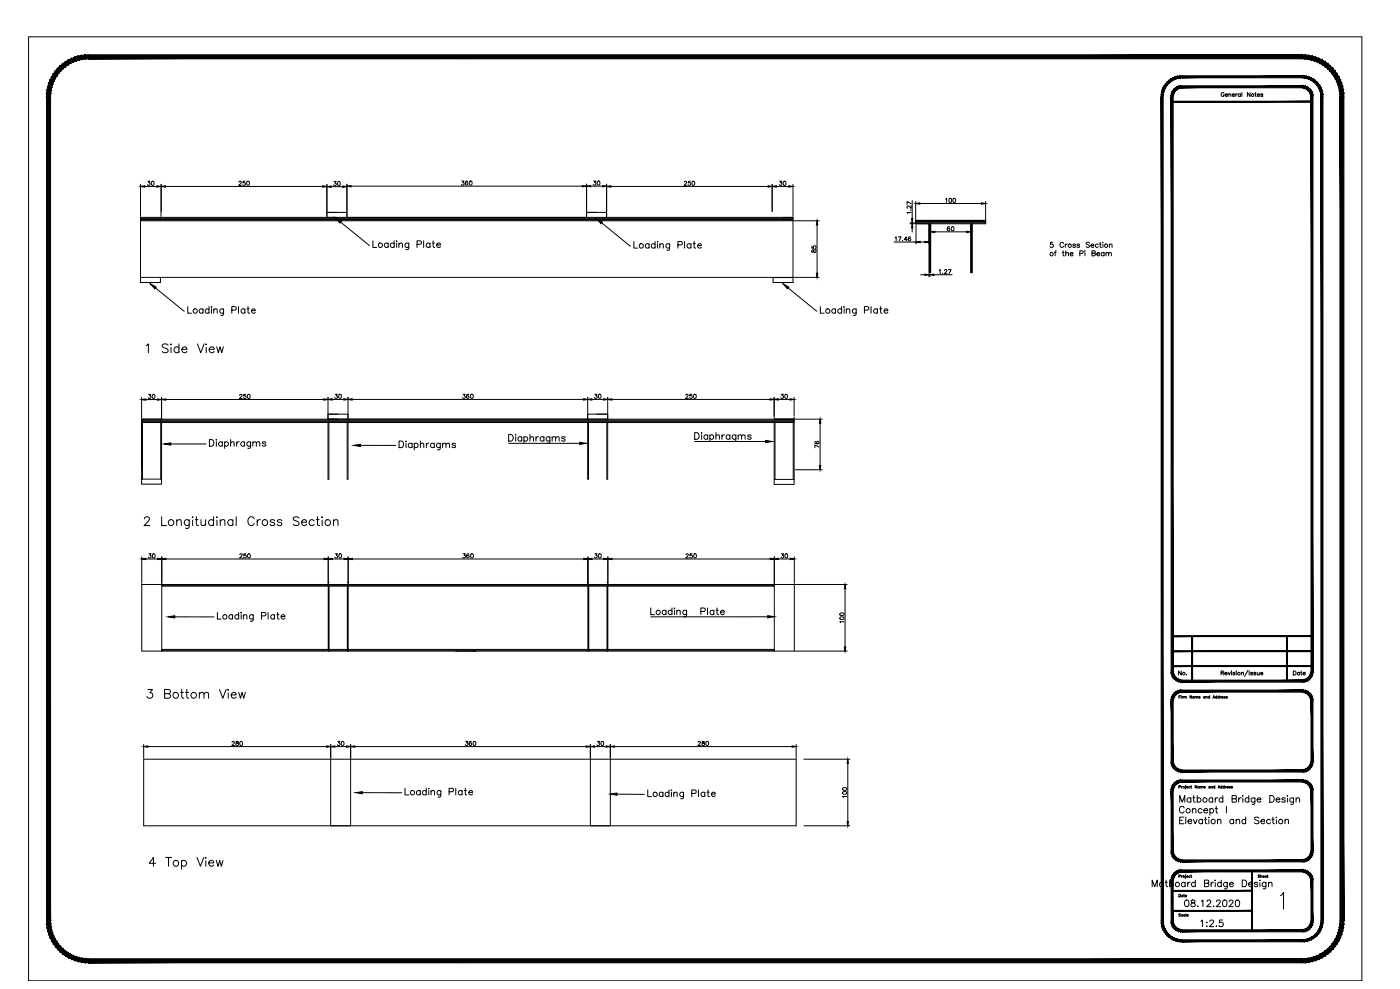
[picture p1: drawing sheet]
<svg xmlns="http://www.w3.org/2000/svg" width="841mm" height="594mm" viewBox="0 0 841 594" stroke-linecap="round" stroke-linejoin="round" font-family="sans-serif">
<!-- layer: Title Block -->
<g fill="#000" stroke="#000" stroke-width=".6">
<path d="M51 33h2v2zM51 33v2h2zM49 33h2v2zM49 33v3l2-1zM47 34l2-1v3zM47 34l1 2h1zM45 34h2l1 2zM45 34l1 3 2-1zM43 35l2-1 1 3zM43 35l1 2h2zM41 36l2-1 1 2zM41 36l1 2 2-1zM39 37l2-1 1 2zM39 37l2 2 1-1zM38 38l1-1 2 2zM38 38l1 2 2-1zM36 40l2-2 1 2zM36 40l2 1 1-1zM36 40l2 1h-3zM35 41l1 2 2-2zM35 41l1 2h-3zM33 43l2 1 1-1zM33 43l2 1h-3zM32 44l2 2 1-2zM32 44l2 2h-3zM31 46l2 1 1-1zM31 46l2 1-3 1zM30 48l2 1 1-2zM30 48l2 1-3 1zM29 50l3 1v-2zM29 50l3 1-3 1zM29 52l2 1 1-2zM29 52l2 1-3 1zM28 54h3v-1zM28 54h3l-3 2zM28 56h2l1-2zM28 56h2l-2 2zM28 58h2v-2z"/>
<path d="M53 35h729v-2zM53 33h729l-729 2z"/>
<path d="M28 58l2 495v-495zM28 58l2 495h-2z"/>
<path d="M698 58l1 495v-495zM698 58l1 495h-1z"/>
<path d="M704 58l1 345v-345zM704 58l1 345h-1z"/>
<path d="M709 52h1v1zM709 52v1h1zM708 52h1v1zM708 52v1h1zM707 52h1v1zM707 52l1 1zM706 53l1-1 1 1zM706 53l1 1 1-1zM705 53h1l1 1zM705 53l1 1h1zM705 53l1 1h-1zM705 54l1 1v-1zM705 54l1 1h-2zM704 55l1 1 1-1zM704 55l1 1h-1zM704 56h1zM704 56h1l-1 1zM704 57h1v-1zM704 57h1l-1 1zM704 58h1v-1z"/>
<path d="M709 46h1v1zM709 46v1h1zM707 46h2v1zM707 46l1 1h1zM706 46h1l1 1zM706 46v1h2zM705 47l1-1v1zM705 47v1l1-1zM703 47h2v1zM703 47l1 1h1zM702 48l1-1 1 1zM702 48l1 1 1-1zM701 49l1-1 1 1zM701 49l1 1 1-1zM701 49l1 1h-2zM700 50l1 1 1-1zM700 50l1 1h-2zM699 51l1 1 1-1zM699 51l1 1-1 1zM699 53h1v-1zM699 53h1l-2 1zM698 54h1l1-1zM698 54h1l-1 1zM698 55l1 1v-2zM698 55l1 1-1 1zM698 57h1v-1zM698 57h1l-1 1zM699 57l-1 1h1z"/>
<path d="M710 53h72v-1zM710 52h72l-72 1z"/>
<path d="M710 47h72v-1zM710 46h72l-72 1z"/>
<path d="M788 58l1-1v1zM787 57l1 1 1-1zM788 56l1 1h-2zM787 56v1l1-1zM788 55v1h-1zM787 56l1-1zM787 54l1 1-1 1zM786 55l1 1v-2zM787 53v1l-1 1zM787 53l-1 1v1zM786 53h1l-1 1zM786 53l-1 1h1zM785 52l1 1-1 1zM785 52v1v1zM784 52h1v1zM784 52v1h1zM783 52h1v1zM783 52v1h1zM782 52h1v1zM782 52v1h1z"/>
<path d="M795 57v1h-1zM793 57l1 1 1-1zM794 55l1 2h-2zM793 56v1l1-2zM794 54v1l-1 1zM793 54v2l1-2zM793 53l1 1h-1zM792 53l1 1v-1zM793 51v2h-1zM792 52v1l1-2zM792 50l1 1-1 1zM791 51l1 1v-2zM791 49l1 1-1 1zM791 49l-1 1 1 1zM790 48l1 1-1 1zM790 48l-1 1 1 1zM789 47l1 1-1 1zM789 47l-1 1 1 1zM788 47h1l-1 1zM788 47l-1 1h1zM786 46l2 1-1 1zM786 46v1l1 1zM785 46h1v1zM785 46v1h1zM784 46h1v1zM784 46l-1 1h2zM782 46h2l-1 1zM782 46v1h1z"/>
<path d="M805 58l2-2v2zM805 56v2l2-2zM807 54v2h-2zM805 54v2l2-2zM807 52v2h-2zM804 53l1 1 2-2zM806 50l1 2-3 1zM804 51v2l2-3zM805 48l1 2-2 1zM803 49l1 2 1-3zM804 46l1 2-2 1zM802 47l1 2 1-3zM803 44l1 2-2 1zM801 46l1 1 1-3zM802 43l1 1-2 2zM800 44l1 2 1-3zM801 41l1 2-2 1zM799 43l1 1 1-3zM799 40l2 1-2 2zM799 40l-1 1 1 2zM798 38l1 2-1 1zM798 38l-2 2 2 1zM796 37l2 1-2 2zM796 37l-1 2 1 1zM794 36l2 1-1 2zM794 36l-1 2 2 1zM792 35l2 1-1 2zM792 35l-1 2 2 1zM790 34l2 1-1 2zM790 34v3h1zM788 34h2v3zM788 34v2l2 1zM786 33l2 1v2zM786 33v3h2zM784 33h2v3zM784 33v2l2 1zM782 33h2v2zM782 33v2h2z"/>
<path d="M704 61h84zM704 61h84z"/>
<path d="M704 400h84zM704 400h84z"/>
<path d="M704 391h84zM704 391h84z"/>
<path d="M704 382h84zM704 382h84z"/>
<path d="M704 403h1l-1 1zM704 404h1v-1zM704 404h1l-1 1zM705 404l-1 1h1zM704 405h1l-1 1zM705 405l-1 1h1zM704 406h1v1zM705 406v1l1-1zM705 407l1-1-1 2zM706 406l-1 2 1-1zM705 408l1-1v1zM706 407v1l1-1zM707 407v2l-1-1zM707 407v2l1-1zM708 408v1h-1zM708 408v1v-1zM708 408l1 2-1-1zM708 408l1 2v-2zM709 408l1 2h-1zM709 408l1 2v-1z"/>
<path d="M710 409v1l72-1zM710 410l72-1v1z"/>
<path d="M709 415h1v1zM709 415v1h1zM708 415h1v1zM708 415v1h1zM707 415h1v1zM707 415l1 1zM706 416l1-1 1 1zM706 416l1 1 1-1zM705 416h1l1 1zM705 416l1 1h1zM705 416l1 1h-1zM705 417l1 1v-1zM705 417l1 1h-2zM704 418l1 1 1-1zM704 418l1 1h-1zM704 419h1zM704 419h1l-1 1zM704 420h1v-1zM704 420h1l-1 1zM704 421h1v-1z"/>
<path d="M716 382v27zM716 382v27z"/>
<path d="M773 382v27zM773 382v27z"/>
<path d="M782 409l1 1h-1zM782 409l1 1v-2zM783 408l1 1-1 1zM783 408l1 1v-1zM784 408l1 1h-1zM784 408l1 1v-1zM785 408h1l-1 1zM785 408h1l-1-1zM785 407l2 1h-1zM785 407l2 1-1-1zM786 407h1v1zM786 406v1h1zM786 406h2l-1 1zM787 406h-1h2zM787 406l1-1v1zM787 405v1l1-1zM787 405l2-1-1 1zM787 404v1l2-1zM787 404l2-1v1zM788 403l-1 1 2-1z"/>
<path d="M710 416h72v-1zM710 415h72l-72 1z"/>
<path d="M788 58v345h1zM788 58h1v345z"/>
<path d="M704 421l1 36v-36zM704 421l1 36h-1z"/>
<path d="M788 421l1-1v1zM787 420l1 1 1-1zM788 419l1 1h-2zM787 419v1l1-1zM788 418v1h-1zM787 419l1-1zM787 417l1 1-1 1zM786 418l1 1v-2zM787 416v1l-1 1zM787 416l-1 1v1zM786 416h1l-1 1zM786 416l-1 1h1zM785 415l1 1-1 1zM785 415v1v1zM784 415h1v1zM784 415v1h1zM783 415h1v1zM783 415v1h1zM782 415h1v1zM782 415v1h1z"/>
<path d="M704 457h1l-1 1zM704 458h1v-1zM704 458h1l-1 1zM705 458l-1 1h1zM704 459h1l-1 1zM705 459l-1 1h1zM704 460h1v1zM705 460v1l1-1zM705 461l1-1-1 2zM706 460l-1 2 1-1zM705 462l1-1v1zM706 461v1h1zM707 462v1l-1-1zM707 462v1l1-1zM708 462v1h-1zM708 462v1v-1zM708 462l1 2-1-1zM708 462l1 2v-2zM709 462l1 2h-1zM709 462l1 2v-1z"/>
<path d="M788 421v36h1zM788 421h1v36z"/>
<path d="M704 475l1 36v-36zM704 475l1 36h-1z"/>
<path d="M710 463v1l72-1zM710 464l72-1v1z"/>
<path d="M709 469h1v1zM709 469v1h1zM708 469h1v1zM708 469v1h1zM707 469h1v1zM707 469l1 1zM706 470l1-1 1 1zM706 470l1 1 1-1zM705 470h1l1 1zM705 470l1 1h1zM705 470l1 1h-1zM705 471l1 1v-1zM705 471l1 1h-2zM704 472l1 1 1-1zM704 472l1 1h-1zM704 473h1zM704 473h1l-1 1zM704 474h1v-1zM704 474h1l-1 1zM704 475h1v-1z"/>
<path d="M782 463l1 1h-1zM782 463l1 1v-2zM783 462l1 1-1 1zM783 462l1 1v-1zM784 462l1 1h-1zM784 462l1 1v-1zM785 462h1l-1 1zM785 462h1h-1zM785 462h2h-1zM785 462h2l-1-1zM786 461h1v1zM786 460v1h1zM786 460h2l-1 1zM787 460h-1h2zM787 460l1-1v1zM787 459v1l1-1zM787 459l2-1-1 1zM787 458v1l2-1zM787 458l2-1v1zM788 457l-1 1 2-1z"/>
<path d="M710 470h72v-1zM710 469h72l-72 1z"/>
<path d="M788 475l1-1v1zM787 474l1 1 1-1zM788 473l1 1h-2zM787 473v1l1-1zM788 472v1h-1zM787 473l1-1zM787 471l1 1-1 1zM786 472l1 1v-2zM787 470v1l-1 1zM787 470l-1 1v1zM786 470h1l-1 1zM786 470l-1 1h1zM785 469l1 1-1 1zM785 469v1v1zM784 469h1v1zM784 469v1h1zM783 469h1v1zM783 469v1h1zM782 469h1v1zM782 469v1h1z"/>
<path d="M704 511h1l-1 1zM704 512h1v-1zM704 512h1l-1 1zM705 512l-1 1h1zM704 513h1l-1 1zM705 513l-1 1h1zM704 514h1v1zM705 514v1l1-1zM705 515l1-1-1 2zM706 514l-1 2 1-1zM705 516l1-1v1zM706 515v1l1-1zM707 515v2l-1-1zM707 515v2l1-1zM708 516v1h-1zM708 516v1v-1zM708 516l1 2-1-1zM708 516l1 2v-2zM709 516l1 2h-1zM709 516l1 2v-1z"/>
<path d="M710 517v1l72-1zM710 518l72-1v1z"/>
<path d="M782 517l1 1h-1zM782 517l1 1v-2zM783 516l1 1-1 1zM783 516l1 1v-1zM784 516l1 1h-1zM784 516l1 1v-1zM785 516h1l-1 1zM785 516h1l-1-1zM785 515l2 1h-1zM785 515l2 1-1-1zM786 515h1v1zM786 514v1h1zM786 514h2l-1 1zM787 514h-1h2zM787 514l1-1v1zM787 513v1l1-1zM787 513l2-1-1 1zM787 512v1l2-1zM787 512l2-1v1zM788 511l-1 1 2-1z"/>
<path d="M788 475v36h1zM788 475h1v36z"/>
<path d="M704 535h48zM704 535h48z"/>
<path d="M704 529l1 24v-24zM704 529l1 24h-1z"/>
<path d="M709 523h1v1zM709 523v1h1zM708 523h1v1zM708 523v1h1zM707 523h1v1zM707 523l1 1zM706 524l1-1 1 1zM706 524l1 1 1-1zM705 524h1l1 1zM705 524l1 1h1zM705 524l1 1h-1zM705 525l1 1v-1zM705 525l1 1h-2zM704 526l1 1 1-1zM704 526l1 1h-1zM704 527h1zM704 527h1l-1 1zM704 528h1v-1zM704 528h1l-1 1zM704 529h1v-1z"/>
<path d="M710 524h72v-1zM710 523h72l-72 1z"/>
<path d="M788 529l1-1v1zM787 528l1 1 1-1zM788 527l1 1h-2zM787 527v1l1-1zM788 526v1h-1zM787 527l1-1zM787 525l1 1-1 1zM786 526l1 1v-2zM787 524v1l-1 1zM787 524l-1 1v1zM786 524h1l-1 1zM786 524l-1 1h1zM785 523l1 1-1 1zM785 523v1v1zM784 523h1v1zM784 523v1h1zM783 523h1v1zM783 523v1h1zM782 523h1v1zM782 523v1h1z"/>
<path d="M28 553h2l-2 2zM28 555h2v-2zM28 555h2l-2 2zM30 555l-2 2h3zM28 557h3l-2 2zM31 557l-2 2h2zM29 559h2l-2 2zM31 559l-2 2h3zM29 561h3l-2 2zM32 561l-2 2 2-1zM30 563l2-1-1 3zM32 562l-1 3 2-1zM31 565l2-1-1 3zM33 564l-1 3 2-1zM32 567l2-1-1 3zM34 566l-1 3 2-2zM33 569l2-2v3zM35 567v3l1-1zM35 570l1-1v3zM36 569v3l2-2zM38 570v3l-2-1zM38 570v3l1-2zM39 571v3l-1-1zM39 571v3l2-2zM41 572v3l-2-1zM41 572v3l1-2zM42 573l1 3-2-1zM42 573l1 3 1-2zM44 574l1 3-2-1zM44 574l1 3 1-2zM46 575l1 3-2-1zM46 575l1 3 1-3zM48 575l1 3h-2zM48 575l1 3v-2zM49 576l2 2h-2zM49 576l2 2v-2zM51 576l2 2h-2zM51 576l2 2v-2z"/>
<path d="M698 553h1l-1 2zM699 553l-1 2 1-1zM698 555l1-1-1 2zM699 554l-1 2h1zM698 556h1l-1 1zM699 556l-1 1h1zM698 557h1v2zM699 557v2l1-1zM699 559l1-1-1 2zM700 558l-1 2 1-1zM699 560l1-1v2zM700 559v2l1-1zM700 561l1-1v2zM701 560v2l1-1zM701 562l1-1v2zM702 561v2l1-1zM703 562v2l-1-1zM703 562v2l1-1zM704 563l1 2-2-1zM704 563l1 2v-2zM705 563l1 2h-1zM705 563l1 2v-1zM706 564l1 1h-1zM706 564l1 1 1-1zM708 564l1 2-2-1zM708 564l1 2v-2zM709 564l1 2h-1zM709 564l1 2v-1z"/>
<path d="M704 553h1l-1 1zM704 554h1v-1zM704 554h1l-1 1zM705 554l-1 1h1zM704 555h1l-1 1zM705 555l-1 1h1zM704 556h1v1zM705 556v1l1-1zM705 557l1-1-1 2zM706 556l-1 2 1-1zM705 558l1-1v1zM706 557v1h1zM707 558v1l-1-1zM707 558v1l1-1zM708 558v1h-1zM708 558v1v-1zM708 558l1 2-1-1zM708 558l1 2v-2zM709 558l1 2h-1zM709 558l1 2v-1z"/>
<path d="M704 547h48zM704 547h48z"/>
<path d="M710 559v1l72-1zM710 560l72-1v1z"/>
<path d="M752 523v36zM752 523v36z"/>
<path d="M782 559l1 1h-1zM782 559l1 1v-2zM783 558l1 1-1 1zM783 558l1 1v-1zM784 558l1 1h-1zM784 558l1 1v-1zM785 558h1l-1 1zM785 558h1h-1zM785 558h2h-1zM785 558h2l-1-1zM786 557h1v1zM786 556v1h1zM786 556h2l-1 1zM787 556h-1h2zM787 556l1-1v1zM787 555v1l1-1zM787 555l2-1-1 1zM787 554v1l2-1zM787 554l2-1v1zM788 553l-1 1 2-1z"/>
<path d="M788 529v24h1zM788 529h1v24z"/>
<path d="M794 58v495h1zM794 58h1v495z"/>
<path d="M805 58v495h2zM805 58h2v495z"/>
<path d="M53 576v2l729-2zM53 578l729-2v2z"/>
<path d="M710 565v1l72-1zM710 566l72-1v1z"/>
<path d="M782 576l2 2h-2zM782 576l2 2v-2zM784 576l2 2h-2zM784 576l2 2v-2zM786 576l2 2h-2zM786 576l2 2v-3zM788 575l2 2-2 1zM788 575l2 2v-2zM790 575l2 1-2 1zM790 575l2 1-1-2zM791 574l3 1-2 1zM791 574l3 1-1-2zM793 573l3 1-2 1zM793 573l3 1-1-2zM795 572l3 1-2 1zM795 572l3 1-2-2zM796 571l3 1-1 1zM796 571l3 1-1-2zM798 570h3l-2 2zM799 569l-1 1h3zM799 569h3l-1 1zM800 567l-1 2h3zM800 567h3l-1 2zM801 566l-1 1h3zM801 566l3-1-1 2zM802 564l-1 2 3-1zM802 564l3-1-1 2zM803 562l-1 2 3-1zM803 562l3-1-1 2zM804 561l-1 1 3-1zM804 561l3-2-1 2zM804 559v2l3-2zM804 559l3-2v2zM805 557l-1 2 3-2zM805 557l2-2v2zM805 555v2l2-2zM805 555l2-2v2zM805 553v2l2-2z"/>
<path d="M782 565l2 1h-2zM782 565l2 1-1-2zM783 564l2 1-1 1zM783 564l2 1v-1zM785 564l1 1h-1zM785 564l1 1v-1zM786 564l2 1h-2zM786 564l2 1-1-2zM787 563l2 1-1 1zM787 563l2 1-1-1zM788 563h2l-1 1zM788 563h2l-1-1zM789 562h2l-1 1zM789 562h2l-1-1zM790 561h2l-1 1zM791 560l-1 1h2zM791 560h2l-1 1zM792 559l-1 1h2zM792 559h1v1zM792 558v1h1zM792 558l2-1-1 2zM793 557l-1 1 2-1zM793 557l1-1v1zM793 556v1l1-1zM793 556l2-1-1 1zM793 554v2l2-1zM793 554l2-1v2zM794 553l-1 1 2-1z"/>
</g>
<g fill="none" stroke="#000" stroke-width=".6">
<path d="M17 22h801v567h-801zM708 419h1M709 418h-1v1M709 418h.1M709 418v1M710 418v1M711 418l-1 1M711 419l1-1v1M711 418v1M712 419l1-1v1M716 418v1l-1-1v1M717 419h-1h1"/>
<path d="M717 418v1M718 419l1-1v1M718 418v1M719 419v-1l1 1M720 419h1v-1l-1 1h1M724 419h-1h1M724 418v1M724 419l1-1v1M727 419h-1h1M727 418v1M729 419v-1l1 1M729 419h1"/>
<path d="M731 419h-1h1M731 418v1M732 419h.1M732 418v1M733 418v1M734 404h1l-1-1v2M734 418l-1 1M734 419h1l-1-1v1h1M734 404l1 1M736 405h1a.8 .8 0 0 0-1-1 .8 .8 0 0 0 0 1 .8 .8 0 0 0 1 0M736 419l-1-1 1 1h-1M737 419v-1v1h-1"/>
<path d="M738 404v1l1-1M740 403h.1M740 404v1M742 404h-1l1 1h-1M743 403h.1M743 404v1M746 404h1v1M746 404v1M750 403l-2 3M750 403v2M753 404h-2l2 1h-2M754 404h-1l1 1h-1"/>
<path d="M755 404v1h1M756 404v1M757 405h2a1.1 1.1 0 0 0-2-1 .8 .8 0 0 0 0 1 1 1 0 0 0 2 0M708 473h1v-1h-1v1M710 472v1M712 472h.1M712 472v2M713 473h1l-1-1v1h1M715 473h-1h1M715 472h1M716 472v1M719 472v1l-1-1v1"/>
<path d="M720 473h.1M720 472v1M721 473l1-1v1M721 472v1M722 473l1-1v1M723 473h1v-1l-1 1h1M727 473h-1h1M727 472v1M728 473v-1v1M728 472v1M730 473h-1h1M730 472v1"/>
<path d="M732 473v-1l1 1M732 473h1M734 473h-1h1M734 472v1M735 473h.1M735 472v1M736 472v1M737 472l-1 1M737 473h1v-1l-1 1h1M739 473h-1h1h-1M740 473h.1M711 485a1.5 1.5 0 0 0-1-1 1.5 1.5 0 0 0-1 2 1.7 1.7 0 0 0 0 2 1.7 1.7 0 0 0 2 0v-1"/>
<path d="M716 486h1h1v2M716 486v2M722 486a1.3 1.3 0 0 0-2 0 1.3 1.3 0 0 0 0 2 1.3 1.3 0 0 0 2 0M723 487h2a1.3 1.3 0 0 0-1-1 1.3 1.3 0 0 0-1 1 1.3 1.3 0 0 0 1 1h1M727 486a1.3 1.3 0 0 1 2 0 1.3 1.3 0 0 1 0 2 1.3 1.3 0 0 1-2 0M727 486v4M731 484v4h1M737 484v4M708 537h1v2h-1zM769 538l2-2v10M709 549h-1l1 1h-1M710 550h.1"/>
<path d="M712 550h-1h1M712 549v1M713 550l1-1-1 1h1"/>
<circle cx="744" cy="405" r=".8"/>
<circle cx="711" cy="473" r=".5"/>
<circle cx="714" cy="487" r="1.3"/>
</g>
<!-- layer: 0 -->
<g fill="none" stroke="#000" stroke-width=".6">
<path d="M84 111v19M87 112h7M89 109h1l-1 1a.8 .8 0 0 1 1 1 .8 .8 0 0 1-1 0M97 111v19M99 112h95M144 109h1l-2 2h2M147 109h-1v1a.9 .9 0 0 1 1 0 .9 .9 0 0 1 0 1 .9 .9 0 0 1-1 0M196 111v19M199 112h7M201 109h1l-1 1a.8 .8 0 0 1 1 1 1 1 0 0 1-2 0M208 111v19M211 112h139"/>
<path d="M277 109h2l-1 1a.8 .8 0 0 1 1 1 1 1 0 0 1-2 0M281 109a1.1 1.1 0 0 0-2 1 1.1 1.1 0 0 0 2 1 .8 .8 0 0 0 0-1 .8 .8 0 0 0-1 0M352 111v19M355 112h7M357 109h1l-1 1a.8 .8 0 0 1 1 1 1 1 0 0 1-2 0M364 111v19M367 112h94M411 109h1l-1 2h2M415 109h-1l-1 1a1 1 0 0 1 2 0 .9 .9 0 0 1 0 1 1 1 0 0 1-2 0M464 111v16M466 112h8M468 109h2l-1 1a.8 .8 0 0 1 1 1 1 1 0 0 1-2 0"/>
<path d="M476 111v19M568 120l1-1v3M84 131h392h-392zM84 132v1h392M196 128h6M202 131h-6v-3h12v3h144v-3h12v3M205 133l17 14M352 128h6M361 134l18 14M476 131v1h-392v-1v1h392M476 132v35h-392v-34M477 133h15"/>
<path d="M491 135v29M547 134h2M547 126h.1M547 128h-2M547 123v2l-2-1v1M547 122l-2-1v2M548 120v11M548 134h.1M548 137v2M550 134h42M550 134h8v30h1v-30v30M550 133v-1h42v1h-42h42v1"/>
<path d="M550 121v13M550 135v12M553 122h37M558 135v12M559 135v6M562 139h19M570 137v-1a1.1 1.1 0 0 0-1 1 1.1 1.1 0 0 0 1 1 .8 .8 0 0 0 0-1 .8 .8 0 0 0-1 1M583 134v30h1M583 135v6M584 134v30v-30M592 121v12M224 145v4h2"/>
<path d="M233 147a1.3 1.3 0 0 0-2-1 1.3 1.3 0 0 0 0 2 1.3 1.3 0 0 0 2 0M233 146v3M237 147a1.3 1.3 0 0 0-2-1 1.3 1.3 0 0 0 0 2 1.3 1.3 0 0 0 2 0M237 145v4M238 145h.1M238 146v3M240 147l1-1h1v3M240 146v3M246 146l-1 4h-1M246 147a1.3 1.3 0 0 0-2-1 1.3 1.3 0 0 0 0 2 1.3 1.3 0 0 0 2 0M251 147h2v-2h-2v4M254 145v4"/>
<path d="M258 147a1.3 1.3 0 0 0-2-1 1.3 1.3 0 0 0 0 2 1.3 1.3 0 0 0 2 0M258 146v3M260 146h1M260 145v3l1 1M262 147h3a1.4 1.4 0 0 0-2 0 1.4 1.4 0 0 0 0 2 1.4 1.4 0 0 0 2-1M381 145v4h2M390 147a1.3 1.3 0 0 0-2 0 1.3 1.3 0 0 0 0 2 1.3 1.3 0 0 0 2-1M390 146v3M394 147a1.3 1.3 0 0 0-2 0 1.3 1.3 0 0 0 0 2 1.3 1.3 0 0 0 2-1M394 145v4M395 145h.1M395 146v3"/>
<path d="M396 147l1-1 1 1v2M396 146v3M402 146v4h-1M402 147a1.3 1.3 0 0 0-2 0 1.3 1.3 0 0 0 0 2 1.3 1.3 0 0 0 2-1M407 147h3v-2h-3v4M411 145v4M415 147a1.3 1.3 0 0 0-2 0 1.3 1.3 0 0 0 0 2 1.3 1.3 0 0 0 2-1M415 146v3M416 146h2M417 145v3l1 1M419 148h2a1.3 1.3 0 0 0-1-1 1.3 1.3 0 0 0-1 1 1.3 1.3 0 0 0 1 1l1-1M488 148v1h1a.9 .9 0 0 1 0-1 .9 .9 0 0 1 1 0 .9 .9 0 0 1 0 1"/>
<path d="M488 150v1h1a1 1 0 0 1 0-1 1 1 0 0 1 1 0v1a1 1 0 0 1-1 0 1 1 0 0 1 0-1zM537 145h13M538 143v-1v3M540 142h1l-1 3M542 145h.1M545 144h-2l1-2v3M547 143v-1a1.1 1.1 0 0 0-1 2 1.1 1.1 0 0 0 1 0 .8 .8 0 0 0 0-1 .8 .8 0 0 0-1 1M553 145h3M633 146h-2v1a1.1 1.1 0 0 1 2 0 1.1 1.1 0 0 1-1 1 1.1 1.1 0 0 1-1 0M633 152h1M635 151h-1v3M638 152h1"/>
<path d="M639 151v2v1M639 146a1.1 1.1 0 0 0-1 0 1.1 1.1 0 0 0-1 1 1.1 1.1 0 0 0 1 2 1.1 1.1 0 0 0 1-1M640 147v2M640 152h2v2M640 151v3M641 147h-1M643 153h2a.9 .9 0 0 0-1-1 .9 .9 0 0 0-1 1l1 1 1-1M646 147h-1l1 1-1 1-1-1M649 147h-1h-1l1 1h-1M649 152h1v-1h-1v3M652 151h.1M652 152v2"/>
<path d="M655 146h-1h-2l3 2-1 1-2-1M655 147h2a1 1 0 0 0-1 0 1 1 0 0 0 0 2 1 1 0 0 0 1-1M656 152h2v-1h-2v3h2v-1l-1-1M659 153h2a1.1 1.1 0 0 0-2-1 .9 .9 0 0 0 0 1l1 1 1-1M660 147a1 1 0 0 0-2 0 1 1 0 0 0 0 1 1 1 0 0 0 2 0M660 147h1M661 146v2l1 1M662 146h.1M663 147v2M663 152a1 1 0 0 0-1 0 1 1 0 0 0 0 1 1 1 0 0 0 1 0M663 152v2M664 152h2v2"/>
<path d="M664 152v2M666 152h1l1 2M666 147h2v2M666 147v2M84 161v2M84 167v3h12v-3M93 173l18 14M464 167h12v3h-12zM473 173l18 14M477 167h15M553 165h3M558 164v2"/>
<path d="M558 165h1M559 164v2M561 165h11M564 162h1v2M566 164h.1M567 163l1-1h1l-2 2h2M570 162h1l-1 2M113 184v4h2M122 186a1.3 1.3 0 0 0-2 0 1.3 1.3 0 0 0 0 2 1.3 1.3 0 0 0 2 0M122 185v3M126 186a1.3 1.3 0 0 0-2 0 1.3 1.3 0 0 0 0 2 1.3 1.3 0 0 0 2 0M126 184v4"/>
<path d="M127 184h.1M127 185v3M128 186l1-1 1 1v2M128 185v3M134 185v4h-1M134 186a1.3 1.3 0 0 0-2 0 1.3 1.3 0 0 0 0 2 1.3 1.3 0 0 0 2 0M139 186h3v-1l-3-1v4M143 184v4M147 186a1.3 1.3 0 0 0-2 0 1.3 1.3 0 0 0 0 2 1.3 1.3 0 0 0 2 0M147 185v3M148 185h2M149 184v3l1 1"/>
<path d="M151 187h2a1.3 1.3 0 0 0-1-1 1.3 1.3 0 0 0-1 1 1.3 1.3 0 0 0 1 1h1M493 184v4h2M502 186a1.3 1.3 0 0 0-2 0 1.3 1.3 0 0 0 0 2 1.3 1.3 0 0 0 2 0M502 185v3M506 186a1.3 1.3 0 0 0-2 0 1.3 1.3 0 0 0 0 2 1.3 1.3 0 0 0 2 0M506 184v4M507 184h.1M507 185v3M508 186l1-1 1 1 1 2M508 185v3M514 185v4h-1M514 186a1.3 1.3 0 0 0-2 0 1.3 1.3 0 0 0 0 2 1.3 1.3 0 0 0 2 0"/>
<path d="M519 186h3v-1l-3-1v4M523 184v4M527 186a1.3 1.3 0 0 0-2 0 1.3 1.3 0 0 0 0 2 1.3 1.3 0 0 0 2 0M527 185v3M528 185h2M529 184v3l1 1M531 187h2a1.3 1.3 0 0 0-1-1 1.3 1.3 0 0 0-1 1 1.3 1.3 0 0 0 1 1h1M85 239v12M89 237h2l-1 1a.8 .8 0 0 1 0 1 .8 .8 0 0 1-1 0M97 239v13M100 240h95M144 237h1l-1 2h2"/>
<path d="M148 237h-2v1a1 1 0 0 1 2 0 .9 .9 0 0 1 0 1 1 1 0 0 1-2 0M197 239v13M200 240h7M201 237h2l-1 1a.8 .8 0 0 1 0 1 .8 .8 0 0 1-1 0M209 239v12M212 240h139M278 237h1v1a.8 .8 0 0 1 0 1 .8 .8 0 0 1-1 0M282 237h-1a1.1 1.1 0 0 0-1 1 1.1 1.1 0 0 0 2 1 .8 .8 0 0 0-1-1 .8 .8 0 0 0-1 0M353 239v12M356 240h7M357 237h2l-1 1a.8 .8 0 0 1 0 1 .8 .8 0 0 1-1 0M365 239v12"/>
<path d="M368 240h95M412 237h1l-1 2h1M416 237h-2v1a1 1 0 0 1 2 0 .9 .9 0 0 1-1 1 .9 .9 0 0 1-1 0M465 239v12M468 240h7M469 237h2l-1 1a.8 .8 0 0 1 0 1 .8 .8 0 0 1-1 0M477 239v11M85 252v1h392M85 253h392M85 253v1h392M85 252h392M85 254v34"/>
<path d="M86 254v34M88 240h7M97 254v34M197 249h6M197 254v34h1v-34M203 252h-6v-3h12v3h144v-3h12v3M209 254v34v-34M353 254v34h1v-34M359 249h6M365 254v34v-34M465 254v34M466 254v34"/>
<path d="M477 254v34M477 252v36M477 252h-392M477 251v1M478 252h16M493 254v26M103 267h21M217 268h21M306 266h42M417 265h43M490 265a1.2 1.2 0 0 0 1 2 1.2 1.2 0 0 0 1-2 .8 .8 0 0 0-1 0 1 1 0 0 0 0 2M492 268l-2-1v2"/>
<path d="M85 288h12v3h-12zM465 288h12v3h-12zM478 282h16M85 335v15M88 336h7M89 333h2l-1 1a.8 .8 0 0 1 1 1 1 1 0 0 1-2 0M97 335v15M100 336h95M144 333h1h1l-2 2h2M148 333h-1l-1 1a1 1 0 0 1 2 0 .9 .9 0 0 1 0 1 1 1 0 0 1-2 0M197 335v15M200 336h7"/>
<path d="M201 333h2l-1 1a.8 .8 0 0 1 1 1 1 1 0 0 1-2 0M209 335v15M212 336h139M278 333h2l-1 1a.8 .8 0 0 1 0 1 .8 .8 0 0 1-1 0M282 333a1.1 1.1 0 0 0-2 1 1.1 1.1 0 0 0 2 1 .8 .8 0 0 0-1-1 .8 .8 0 0 0-1 0M353 335v16M356 336h7M357 333h2l-1 1a.8 .8 0 0 1 1 1 1 1 0 0 1-2 0M365 335v15M368 336h95M412 333h1l-1 2h2M416 333h-1l-1 1a1 1 0 0 1 2 0 .9 .9 0 0 1 0 1 1 1 0 0 1-2 0"/>
<path d="M465 335v15M468 336h7M469 333h2l-1 1a.8 .8 0 0 1 1 1 1 1 0 0 1-2 0M477 335v15M85 351h392v40h-392zM97 352h368M197 352v39h1v-39M197 350h1M209 352v39v-39M209 350h.1M353 352v39h1v-39M353 350h1"/>
<path d="M365 352v39v-39M365 350h.1M465 352h-368v-1v40h368M465 351v40M478 351h31M508 354v35M105 371h24M461 370l-70 1M507 373h-2v1M274 391h12h-1M465 390h-368v1M478 391h31"/>
<path d="M86 456h392v40h-392zM86 447v8M89 448h107M139 446l1-1 1 1-2 2h2M142 445v1l1 1a.8 .8 0 0 1-1 1 .8 .8 0 0 1 0-1l1-1zM199 456v40h12v-40M199 447v8M201 448h7M203 445h1l-1 1a1.1 1.1 0 0 1 1 2 .8 .8 0 0 1-1-1M211 447v8M213 448h139M280 445h1l-1 1a1.1 1.1 0 0 1 1 2 1.1 1.1 0 0 1-2-1"/>
<path d="M283 446v-1a1.1 1.1 0 0 0-1 2 1.1 1.1 0 0 0 1 0 .8 .8 0 0 0 0-1 .8 .8 0 0 0-1 1M355 456v40h12v-40M355 447v8M357 448h7M359 445h1l-1 1a1.1 1.1 0 0 1 1 2 .8 .8 0 0 1-1-1M367 447v8M369 448h107M419 446l1-1 1 1-2 2h2M422 445v1a1 1 0 0 1 1 1 1 1 0 0 1 0 1h-1a1.2 1.2 0 0 1 0-2 1.2 1.2 0 0 1 1 0v-1zM478 447v8M483 456h28M509 459v35"/>
<path d="M218 476h23M371 477h16M509 478h-3l1 1M483 496h28"/>
<circle cx="92" cy="110" r="1.1"/>
<circle cx="149" cy="110" r="1.1"/>
<circle cx="204" cy="110" r="1.1"/>
<circle cx="283" cy="110" r="1.1"/>
<circle cx="360" cy="110" r="1.1"/>
<circle cx="417" cy="110" r="1.1"/>
<circle cx="471" cy="110" r="1.1"/>
<circle cx="571" cy="120" r="1.1"/>
<circle cx="572" cy="137" r="1.1"/>
<circle cx="573" cy="120" r="1.1"/>
<circle cx="229" cy="147" r="1.3"/>
<circle cx="385" cy="148" r="1.3"/>
<circle cx="632" cy="153" r="1"/>
<circle cx="643" cy="148" r="1"/>
<circle cx="664" cy="148" r="1"/>
<circle cx="117" cy="187" r="1.3"/>
<circle cx="497" cy="187" r="1.3"/>
<circle cx="92" cy="238" r="1.1"/>
<circle cx="149" cy="238" r="1.1"/>
<circle cx="204" cy="238" r="1.1"/>
<circle cx="283" cy="238" r="1.1"/>
<circle cx="360" cy="238" r="1.1"/>
<circle cx="417" cy="238" r="1.1"/>
<circle cx="472" cy="238" r="1.1"/>
<circle cx="92" cy="334" r="1.1"/>
<circle cx="150" cy="334" r="1.1"/>
<circle cx="204" cy="334" r="1.1"/>
<circle cx="284" cy="334" r="1.1"/>
<circle cx="360" cy="334" r="1.1"/>
<circle cx="418" cy="334" r="1.1"/>
<circle cx="472" cy="334" r="1.1"/>
<circle cx="506" cy="369" r="1.1"/>
<circle cx="506" cy="371" r="1.1"/>
<circle cx="145" cy="446" r="1.1"/>
<circle cx="206" cy="446" r="1.1"/>
<circle cx="285" cy="446" r="1.1"/>
<circle cx="362" cy="446" r="1.1"/>
<circle cx="425" cy="446" r="1.1"/>
<circle cx="507" cy="476" r="1.1"/>
<circle cx="507" cy="474" r="1.1"/>
</g>
<g fill="#000" stroke="#000" stroke-width=".6">
<path d="M84 112h3zM94 112h3h-3zM97 112h2zM194 112h2h-2zM196 112h3v1zM206 112h2l-2 1zM208 112l3-1v1zM350 111l2 1h-2zM352 112l3-1v1zM362 111l2 1h-2zM364 112h3zM461 112h3h-3z"/>
<path d="M464 112h2zM474 112h2h-2zM202 131l3 2-1 1zM358 131l4 2-1 1zM491 133v2h-1zM548 134v3zM548 131v3zM550 122h3v1zM559 139h3v1zM581 139h2l-2 1zM590 122h2l-2 1zM550 145h3v1z"/>
<path d="M556 145h2l-2 1zM90 170l4 2-1 2zM470 170l4 2-1 1zM490 164h1v3zM556 165h2h-2zM559 165h2zM85 240h3zM95 240h2h-2zM97 240h3zM195 240h2h-2zM197 240h3zM207 240h2h-2z"/>
<path d="M209 240h3zM351 240h2h-2zM353 240h3zM363 240h2h-2zM365 240h3zM463 240h2h-2zM465 240h3zM475 240h2h-2zM493 252v2h-1zM492 280h1v2zM85 336l3-1v1zM95 335l2 1h-2z"/>
<path d="M97 336l3-1v1zM195 335l2 1h-2zM197 336l3-1v1zM207 335l2 1h-2zM209 336l3-1v1zM351 335l2 1h-2zM353 336l3-1v1zM363 335l2 1h-2zM365 336l3-1v1zM463 335l2 1h-2zM465 336l3-1v1zM475 335l2 1h-2z"/>
<path d="M508 351v3h-1zM507 389h1v2zM86 448h3v1zM196 448h3l-3 1zM199 448h2v1zM208 448h3l-3 1zM211 448h2v1zM352 448h3l-3 1zM355 448h2v1zM364 448h3l-3 1zM367 448h2v1zM476 448h2l-2 1z"/>
<path d="M509 456l1 3h-1zM509 494h1l-1 2z"/>
</g>
<text font-size="11.9" x="89" y="524">4 Top View</text>
<text font-size="11.5" x="86" y="319">2 Longitudinal Cross Section</text>
<g font-size="10.1">
<text x="305" y="268">Diaphragms</text>
<text x="416" y="267">Diaphragms</text>
</g>
<g font-size="9.7">
<text x="212" y="272">Diaphragms</text>
<text x="390" y="372">Loading Plate</text>
</g>
<g font-size="9.3">
<text x="87" y="213">1 Side View</text>
<text x="98" y="271">Diaphragms</text>
<text x="100" y="374">Loading Plate</text>
<text x="87" y="421">3 Bottom View</text>
<text x="213" y="480">Loading Plate</text>
<text x="366" y="481">Loading Plate</text>
<text x="708" y="484">Matboard Bridge Design</text>
<text x="691" y="535">Matboard Bridge Design</text>
</g>
<g font-size="7.5">
<text x="708" y="496">Elevation and Section</text>
<text x="711" y="546">08.12.2020</text>
<text x="720" y="558">1:2.5</text>
</g>
<g font-size="5.7">
<text x="733" y="59">General Notes</text>
<text x="707" y="407">No.</text>
<text x="776" y="407">Date</text>
</g>
</svg>
